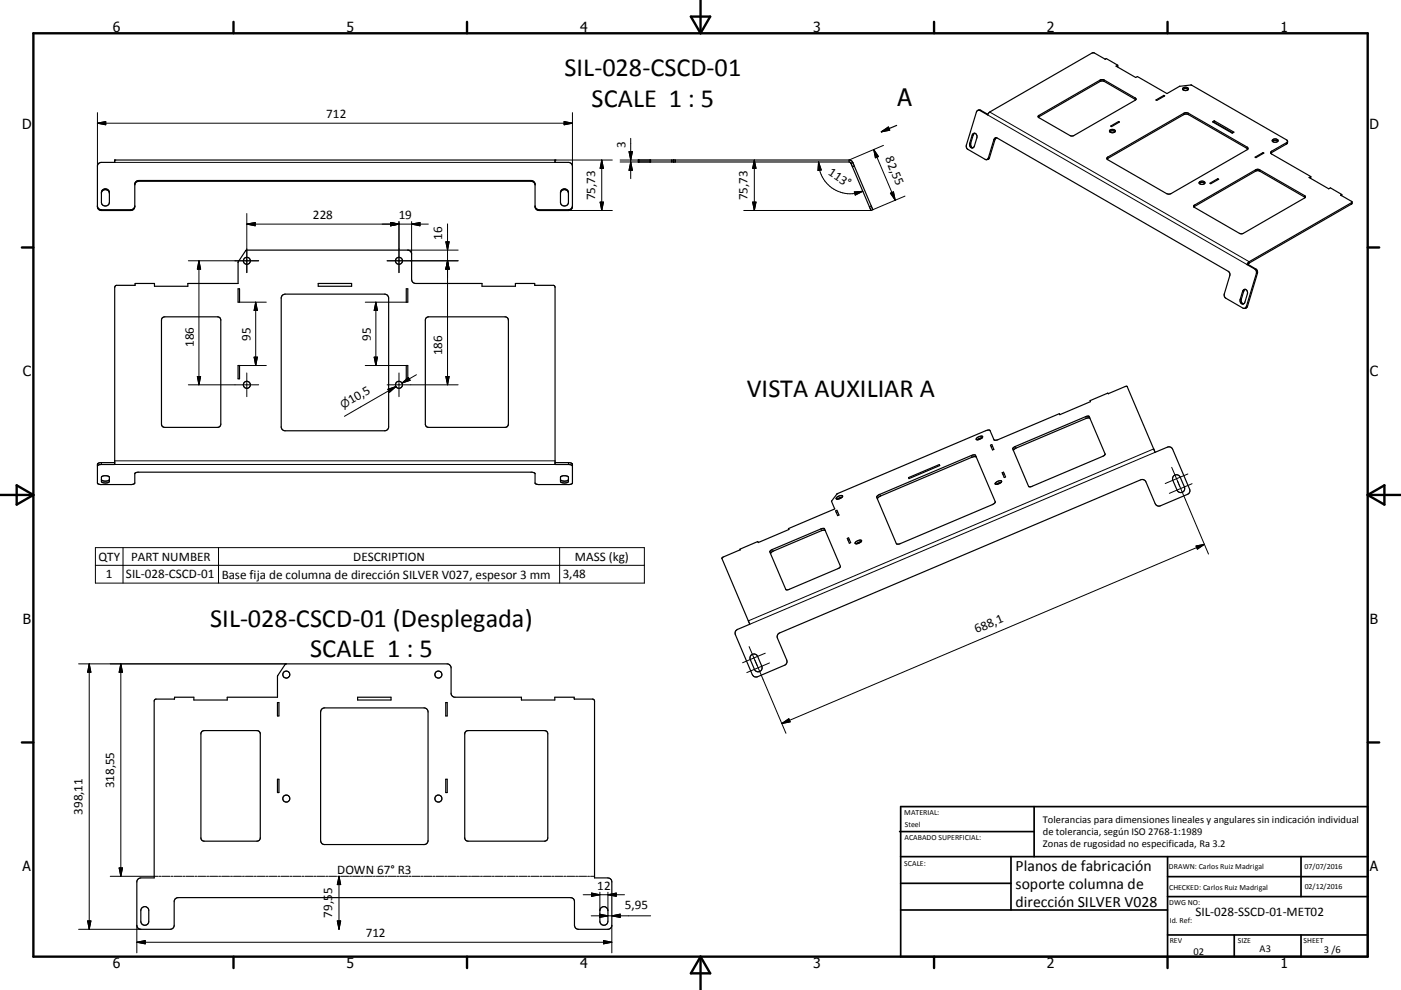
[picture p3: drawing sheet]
<svg xmlns="http://www.w3.org/2000/svg" width="420mm" height="297mm" viewBox="0 0 420 297" stroke-linecap="round" stroke-linejoin="round" font-family="sans-serif">
<g fill="none" stroke="#000" stroke-width=".36">
<path d="M335.1 19.6l-3.4-2-.4 .2-3.2-1.9h-.6l-30.8 17.7-.6 .9-2.7-1.5M335.1 19.6l-.1 .4M335.1 19.6l-.5 .2 5.9 3.4 .5-.2 8.9 5.1 3.7-2.2 3.6-.4 28.7 16.6 .1 .7-.2 .3-4.8 2.9M264.2 39.5l2.1-1.4 .4 .9zM268.8 37.6l-4.6 1.9M292.3 40l-.5 .3-.8 2.7a1.12 1.12 0 0 0 .7 1.3M293.3 33l.8 .1 2 1.2M293.4 33l-.7 .6-3 9.9v.6l.3 .6 5.4 3.1 .5 .1 .4-.6 1.7-5.4 .3-.5h.7l69.3 40 .3 .5 .1 .6-1.7 5.8 .1 .7 .4 .5 5.5 3M311.3 34.7l18.9-10.8 .8 .1 9.6 5.6-.3 .5-18.7 10.7-.8-.1-9.3-5.4-.2-.2zM332.7 39.5a1.19 1.19 0 0 1 1.6 0M332.7 39.1a.84 .84 0 0 1 1-.3 .84 .84 0 0 1 .6 .8 .97 .97 0 0 1-1.6-.4zM333 37.8l2.4-1.3 .2 .1-2.3 1.4z"/>
<path d="M335.4 36.5v.3M340.5 29.9l-9.5-5.5-.8-.1-18.9 10.9M346.6 30l2.3-1.4 .3 .2-2.4 1.3zM348.9 28.6v.3M354.6 26.9a1.19 1.19 0 0 1 1.6 0M354.7 26.4a.84 .84 0 0 1 .9-.3 .84 .84 0 0 1 .6 .8 .97 .97 0 0 1-1.6-.4zM363.5 36.6l.5-.4 5.9 3.5-.5 .3zM364 36.7l-.1 .1M364 36.7l5.6 3.2M364 36.2v.5M32.8 57.7a1.21 1.21 0 0 0-1.3-.8 1.21 1.21 0 0 0-1.1 1.1M32.8 57.8v2.9a1.2 1.2 0 0 1-1.2 1.1 1.2 1.2 0 0 1-1.2-1.1v-2.9a1.2 1.2 0 0 1 1.3-1.1 1.2 1.2 0 0 1 1.1 1.3"/>
<path d="M40.4 55.3v6.8l-.4 .6-.8 .2h-8.8l-.8-.2-.3-.4v-12.9l.8-.7h4.3v-.7h132v.7h4.3l.7 .5 .2 .4v12.4M40.4 55.5l.3-.9 .9-.4h117.6l1 .4 .2 .9M40.4 55.3l.4-.7 .8-.2h117.6l.8 .2 .4 .7v7l.7 .7 9.6 .1 .7-.4 .2-.9M168 58a1.2 1.2 0 0 1 1.2-1.1 1.2 1.2 0 0 1 1.2 1.1M168.3 57.1a1.21 1.21 0 0 1 1.3-.4 1.21 1.21 0 0 1 .8 1.1v2.9a1.2 1.2 0 0 1-1.2 1.1 1.2 1.2 0 0 1-1.2-1.1v-2.9zM201.3 48v.6M201.9 48v.6M255.1 49l6 14.1 .6-.2M255.7 48.7l-.9-.7h-63.4v.6h63.2l.5 .4M255.7 48.7h.1M255.7 48.7l-.6 .3M255.7 48.7l6 14.2"/>
<path d="M291.7 40.2l.1-.1a.89 .89 0 0 1 1 .2 .89 .89 0 0 1 .1 1.1l-.8 2.4a.78 .78 0 0 1-1 .5 .78 .78 0 0 1-.4-1.1zM298.8 41.3l-.5 .6-1.7 5.6-.2 .3-.7 .1M331.9 47.3l23.6-13.5 .8 .2 17.9 10.5-.3 .4-23.4 13.3-.8-.1-17.6-10.2zM359.6 55a1.2 1.2 0 0 1 1.6 0M359.6 54.6a.84 .84 0 0 1 1-.3 .84 .84 0 0 1 .5 .8 1 1 0 0 1-1.6-.4zM362.8 55l2.3-1.4 .3 .2-2.4 1.3zM365.1 53.6v.3M374.1 44.7l-17.8-10.3-.8-.2-23.6 13.5M376.3 47.1l2.4-1.3 .2 .1-2.4 1.4zM378.7 45.8v.3M381.5 42.4a1.18 1.18 0 0 1 1.6 0M381.5 41.9a.91 .91 0 0 1 1-.3 .91 .91 0 0 1 .6 .7 .96 .96 0 0 1-.9 .4 .96 .96 0 0 1-.8-.7z"/>
<path d="M386 42.4l-4.8 3-.2 .6 12 7M391.3 59.3l-13.6-8-.7-.1-.5 .1-18.6 10.8M393 53l-.2 .4M393 53l-.5 .2 5.9 3.4 .5-.2 3.4 1.9M402.3 58.3l-.3 .3 3.3 1.9v.7l-30.8 17.7-.3 .5M402.3 58.3v.4M29.2 61.8l.3 .9 .9 .5 9.1-.1 .8-.6 .1-.7M160.4 61.8l.3 .7 .9 .4h9.1l.7-.4 .2-.4M261.7 62.9h.1M357.9 61.6l18.6-10.7 .5-.1 .7 .1 13.4 7.8 .3 .4-.3 .3-18.3 10.6-.6 .2-.6-.2-13.5-7.8-.2-.2zM373.9 79.4l2.5 1.5 .3 .7-3 10.4-.7 .5M374.2 79.4l2.5 1.4 .3 1-3 10.1-.3 .5-.7 .1"/>
<path d="M374.2 79.4h-.3M405.3 60.7l-30.8 17.8-.6 .9M48.8 95.3l.6-.2h15.8l.8 .3 .2 .6v31.2l-.4 .8-.6 .2h-15.8l-.6-.2-.3-.3-.1-31.7zM71.4 86.6h.4v4.1h-.4zM84.6 88.7l.9-.5h29.8l.9 .5 .3 .7v38.6l-.4 1-.8 .2h-29.8l-.9-.4-.3-.8v-38.6zM95.4 85h10v.9h-10zM121.8 86.6h.5v4.1h-.5zM127.7 95.4l.8-.3h22.9l.8 .3 .2 .6v31.2l-.4 .8-.6 .2h-22.9l-.8-.3-.2-.7v-31.2zM372.8 87a.86 .86 0 0 1 1.1 .1 .86 .86 0 0 1 .1 1.1l-.8 2.4a.78 .78 0 0 1-1 .5 .78 .78 0 0 1-.4-1.1zM373.3 86.8l-.4 .6-.8 2.4a1.06 1.06 0 0 0 .7 1.4M71.4 109.7h.4v3.9h-.4zM121.8 109.7h.5v3.9h-.5z"/>
<path d="M29.2 139.8l.4-.3 .8-.1h4l.1-53.5 .5-.3h5.4l.1-.6h5.8v.9h10v-.9h15.1v-6.4l2.2-3.4 .4-.2 48.5 .1 .6 .4 .3 .5v7.9l.3 .7 .6 .4h20.2v.9h10v-.9h5.8l.1 .6 5.8 .1 .2 .5v53.2h4l1 .1 .2 .3M34.4 138.8h-4l-1.1 .3v6l.8 .3 9.9-.1 .4-.4v-2.9l.9-.3h118.2l.9 .3v2.9l.5 .4 9.8 .1 .8-.3 .1-5.9-1.2-.4h-4M292.7 137.1l-.3-.1-1 .2-27.4 11.6-.7 .4-.2 .5M292.9 131.4l.3-.3a1.06 1.06 0 0 1 1.4 0 1.64 1.64 0 0 1-1.9 .7zM294.5 131.3l-1.5 .7M297 133.6l.4-.2 .6 1.4-.4 .2zM297.6 133.9l-.4 .2M303.7 134.4l.7-.5 21.1-8.9 .9-.2 4.9 11.5-.8 .6-21.8 9.2-.3-.2-4.8-11.2zM326.8 125.5h-1.1l-21.1 9-.8 .7M30.4 143.9a1.72 1.72 0 0 0 2.4 0M30.5 143l.3-.2a1.7 1.7 0 0 1 2 .4v1.2a1.72 1.72 0 0 1-2.4 0zM168 143.9a1.72 1.72 0 0 0 2.4 0"/>
<path d="M168.1 143l.4-.2a1.7 1.7 0 0 1 1.9 .4v1.2a1.72 1.72 0 0 1-2.4 0zM247.4 159.2h-1.1l-14.5 6.2-.8 .7M249.3 150.3v.1M250.5 153.3l.4-.2 .6 1.4-.4 .2zM250.9 149.2l.3-.3a.98 .98 0 0 1 1.4 0l-.6 .6a.81 .81 0 0 1-1.3 0zM251.1 153.6l-.4 .2M252.5 149.2l-1.4 .6M263.1 148.7l28.1-12 .9-.2 .4 .1 5.9 14-.9 .8-27.5 11.6-.9 .3-.4-.2-5.9-13.9zM272.4 143.3l9.2-3.9 .1 .3-9.2 3.9zM298.5 144.8l.6-.4a.64 .64 0 0 1 .6-.3 .64 .64 0 0 1 .6 .5l-.7 .5a.83 .83 0 0 1-1.3-.1zM300.1 144.7l-1.4 .6M300.5 141.8l.4-.1 .6 1.4-.4 .2z"/>
<path d="M301.1 142.2l-.4 .1M351.8 142.8a1.2 1.2 0 0 1 2 .4l1.3 2.9a1.2 1.2 0 0 1-.6 1.6 1.2 1.2 0 0 1-1.6-.7l-1.4-3.2zM216.6 167.3l5.3-2.3v-.2l5.3-2.3 .1 .3 9.2-3.9-.1-.3 13.9-5.9-1-2.3 1.7-2.3 44.5-18.9 1.3-.1 1.2 2.9h1l18.6-7.9 .1 .3 9.2-3.9-.1-.3 5.3-2.3 .2 .2 5.3-2.2 .3 .1 8.4 19.7 4-1.6 1 .2 5.4 12.7-.1 .8-.6 .5-8.6 3.5-.9-.4-3.1-7-.6-.5h-.8l-108.3 46-.6 .5-.1 .8 2.9 6.8-.1 1-.6 .6-8.3 3.5-.8-.1-.6-.6-5.1-12.2v-.6l.5-.6 3.9-1.7-8.4-19.8zM230.9 165.3l.7-.4 14.5-6.2 .9-.2 5 11.5-.8 .6-14.6 6.2-.9 .1-4.9-11.3zM254 161.5l.4-.1 .6 1.4-.4 .2zM254.6 161.9l-.4 .1M256.4 162.7l.5-.4a.99 .99 0 0 1 1.4 0l-.6 .6a.79 .79 0 0 1-1.3-.1zM258.2 162.5l-1.5 .7M225.1 196.6a1.2 1.2 0 0 1 2.1 .3l1.2 3a1.2 1.2 0 0 1-.6 1.6 1.2 1.2 0 0 1-1.6-.7l-1.3-3.2zM46.5 209.8l5.7-.1 .1-.5h5.8v.8h10v-.8h15.1v-6.4l2.3-3.5 .3-.1h48.5l.7 .4 .2 .5v7.9l.3 .7 .7 .5h20.1v.8h10v-.8h5.8l.1 .5 5.8 .1 .2 .5v53.1h4l.6 .1 .5 .6v14l-.3 .4-.8 .3h-8.8l-.7-.3-.5-.9v-7.4l-.4-.6-.8-.3h-117.6l-.7 .3-.5 .6v7.4l-.4 .9-.8 .3-9.3-.1-.4-.4-.3-.7v-13.3l.5-.6 .7-.3h4v-53.1zM60.5 219.5l.7-.3h15.8l.7 .2 .2 .3 .1 31.7-.5 .9-16.3 .1-.6-.2-.3-.4-.1-31.6zM83.2 210.8h.4v4h-.4z"/>
<path d="M96.6 212.6l.7-.2h29.8l1 .4 .2 .8v38.6l-.4 .9-.8 .3h-29.8l-.9-.5-.3-.7v-38.6zM107.2 209.2h10v.8h-10zM133.6 210.8h.5v4h-.5zM139.6 219.5l.7-.3h22.9l.8 .3 .2 .7v31.2l-.3 .8-.7 .2h-22.9l-.7-.4-.3-.6v-31.2zM83.2 233.8h.4v4h-.4zM133.6 233.8h.5v4h-.5zM42.5 272.5a1.19 1.19 0 0 1 1.3-.4 1.19 1.19 0 0 1 .8 1.1v3.2a1.19 1.19 0 0 1-1.2 1.2 1.19 1.19 0 0 1-1.2-1.2v-3.2zM180.1 272.5a1.21 1.21 0 0 1 1.3-.4 1.21 1.21 0 0 1 .9 1.1v3.2a1.21 1.21 0 0 1-1.2 1.2 1.21 1.21 0 0 1-1.3-1.2v-3.2z"/>
<circle cx="74" cy="78.2" r="1.05"/>
<circle cx="119.6" cy="78.3" r="1.05"/>
<circle cx="74" cy="115.4" r="1.05"/>
<circle cx="119.6" cy="115.5" r="1.04"/>
<circle cx="85.8" cy="202.4" r="1.05"/>
<circle cx="131.4" cy="202.4" r="1.05"/>
<circle cx="85.8" cy="239.6" r="1.05"/>
<circle cx="131.4" cy="239.6" r="1.06"/>
</g>
<g fill="none" stroke="#000" stroke-width=".3">
<path d="M29.2 37h142.4M29.2 37l2.5-.5v.9zM29.2 33.8v16M169.1 36.5l2.5 .5-2.5 .4zM171.6 33.8v16M294.1 33.1h-.4M296.1 34.5l77.8 44.9M296.7 33.6l77.8 44.9v.4M311.5 34.6v.4M329.9 24v.4M331 24v.4M340.3 29.4v.4"/>
<path d="M354.9 34v.4M356.3 34v.4M34.4 48.7h132M41.6 54.2v.2M159.2 54.2v.2M166.4 48h17.2M180.4 48v15.2M180.4 48l.5 2.5h-1zM185.9 48h9.2v.6h-9.2M188.6 45.5h1l-.5 2.5zM189.1 41.5v12.1M189.1 48.6l.5 2.5h-1z"/>
<path d="M191.5 48v.6M194.8 48v.6M201.8 48v.6M202.5 48v.6M226.2 48l.5 2.5h-1.1zM226.2 48v15.2M245.4 48.6a9.7 9.7 0 0 0 1.9 5.7 9.5 9.5 0 0 0 9 3.7l2.4-.6M245.4 48.6l.8 2.4-1 .1zM256.1 49.8l-.5 .3M256.1 57.6l2.6-.2-2.3 1.1zM261.9 44.9l6.5 15.2M261.9 44.9l1.5 2.1-.9 .3z"/>
<path d="M264.9 43.6l-10.3 4.4v.6M267 58l.9-.4 .5 2.5zM271.3 58.8l-9.6 4.1M291 43h-.3M291.8 40.5l-.3 .1M296.7 47.3h-.4M298.3 41.9h-.3M332.1 47.1v.4M373.9 44.1v.4M376.5 50.9v.4M377.7 50.9v.4M381.2 45.4v.4"/>
<path d="M385.7 42.8v.4M391.1 58.7v.4M402 58.5v.1M30.4 62.9v.3M39.2 62.9v.3M56.5 78.2h21M59.6 78.2l.6 2.6h-1zM59.6 78.2v37.2M74 64.1v17.7M74 67.2h54.4M74 67.2l2.5-.4v.9zM116.1 78.2h21.3"/>
<path d="M117.1 66.8l2.5 .4-2.5 .5zM119.6 66.5v15.3M122.2 75h15.2M123.4 67.2l2.5-.4v.9zM123.4 66.5v9.7M133.7 72.5h1l-.5 2.5zM134.2 67.2v48.2M134.2 78.2l.5 2.6h-1zM161.6 62.9v.3M170.4 62.9v.3h13.2M179.9 60.6h1l-.5 2.6zM223 63.2h38.1"/>
<path d="M225.6 60.6h1.1l-.5 2.6zM261.2 61.8l-.5 .2M358.1 61.5v.5M405.2 60.8v.4M71.8 90.7h8M76.7 90.7v19M76.7 90.7l.5 2.4h-1zM109.5 90.7h12.3M112.7 90.7l.5 2.4h-1zM112.7 90.7v19M372.1 89.8h-.3M372.9 87.4h-.3"/>
<path d="M374 91.9l-.3 .1M376.5 80.7l-.3 .1M377 82l-.3 .1M56.5 115.4h21M59.2 113h1l-.6 2.4zM71.8 109.7h8M74 111.9v7.1M76.2 107.1h1l-.5 2.6zM109.5 109.7h12.3M112.2 107.1h1l-.5 2.6zM116.1 115.4h21.3M116.3 116.8l2.4-.8-1.9 1.7z"/>
<path d="M118.7 116l-15.4 8.9M119.6 111.9v7.1M120.5 114.9l1.9-1.7 .5 .9zM124.9 112.4l-4.4 2.5M133.7 113h1l-.5 2.4zM30.4 138.8v.6M34.4 139.4h132M34.4 138.3h132M170.4 138.8v.6M291.2 136.7l.2 .5M304.4 133.9l.2 .6M325.5 125l.2 .5"/>
<path d="M345.9 134.7l-121.5 51.6M346.3 135.7l-121.5 51.6M246.1 158.7l.2 .5M263.8 148.3l.2 .5M351.3 140.2l1.4 3.4M352.7 143.6l-3.4 1.5M352.7 143.6l1 2.3M353 144.3l9.3 21.9M356.1 142.2l-3.4 1.4M357.4 145.1l-6.8 2.9M28.6 164.3h164.6v10.6h-164.6zM28.6 169.6h164.6"/>
<path d="M36.9 164.3v10.6M65.5 164.3v10.6M167.8 164.3v10.6M231.6 164.9l.2 .5M358.6 163.8l2.5-.5-2.1 1.5zM361.1 163.3l-126.7 53.8M23.6 199.2h62.2M26.7 199.2v79.6M26.7 199.2l.6 2.5h-1zM36.2 199.2l.5 2.5h-1zM36.2 199.2v63.7M224.6 194l1.4 3.4"/>
<path d="M226 197.4l9.6 22.6M226 197.4l-3.4 1.4M229.4 196l-3.4 1.4M230.7 198.9l-6.8 2.9M234.4 217.1l2.1-1.5 .4 1zM23.6 278.8h18.6M26.3 276.3h1l-.6 2.5zM33 262.9h14.4M35.7 260.4h1l-.5 2.5zM41 277.6v8.3M47.7 262.9h.6M48.6 262.9h2.4"/>
<path d="M51.3 262.9h.6M52.2 262.9h2.4M54.8 262.9h.7M55.7 262.9h2.4M58.4 262.9h.6M59.3 262.9h2.4M62 262.9h.6M62.9 262.9h2.4M65.6 262.9h.5M66.5 262.9h2.3M69.1 262.9h.6M70 262.9h2.4"/>
<path d="M72.7 262.9h.6M73.6 262.9h2.4M76.3 262.9h.5M77.1 262.9h2.4M79.8 262.9h.6M80.7 262.9h2.4M83.4 262.9h.6M84.3 262.9h2.4M87 262.9h.6M87.8 262.9h2.4M90.5 262.9h.6M91.4 262.9h2.4"/>
<path d="M94.1 262.9h.6M95 262.9h2.4M97.7 262.9h.6M98.6 262.9h2.3M101.1 276.3h1l-.5 2.5zM101.2 262.9h.6M101.6 262.9v15.9M101.6 262.9l.5 2.5h-1zM102.1 262.9h2.4M104.8 262.9h.6M105.7 262.9h2.4M108.4 262.9h.6"/>
<path d="M109.3 262.9h2.3M111.9 262.9h.6M112.8 262.9h2.4M115.5 262.9h.6M116.4 262.9h2.4M119.1 262.9h.6M120 262.9h2.3M122.6 262.9h.6M123.5 262.9h2.4M126.2 262.9h.6M127.1 262.9h2.4M129.8 262.9h.6"/>
<path d="M130.7 262.9h2.4M133.3 262.9h.6M134.2 262.9h2.4M136.9 262.9h.6M137.8 262.9h2.4M140.5 262.9h.6M141.4 262.9h2.4M144.1 262.9h.5M144.9 262.9h2.4M147.6 262.9h.6M148.5 262.9h2.4M151.2 262.9h.6"/>
<path d="M152.1 262.9h2.3M154.7 262.9h.6M155.6 262.9h2.4M158.3 262.9h.6M159.2 262.9h2.4M161.9 262.9h.6M162.8 262.9h2.4M165.4 262.9h.7M166.3 262.9h2.4M169 262.9h.6M169.9 262.9h2.4M172.6 262.9h.6"/>
<path d="M173.5 262.9h2.4M174.8 268.4h12.4M176.2 262.9h.5M177.1 262.9h1.1M177.3 274.8h17.8M177.4 267.9l2.4 .5-2.4 .5zM179.7 274.3l2.6 .5-2.6 .4zM179.8 267.7v5.5M182.3 268.4l2.5-.5v1zM182.3 267.7v5.5M183.4 277.6v8.3M183.4 274.8l2.5-.5v.9z"/>
<path d="M41 282.7h142.4M41 282.7l2.5-.5v1zM180.9 282.2l2.5 .5-2.5 .5z"/>
</g>
<g fill="#000">
<circle cx="34.4" cy="48" r=".18"/>
<circle cx="166.4" cy="48" r=".18"/>
<circle cx="191.4" cy="48.6" r=".18"/>
<circle cx="191.4" cy="48" r=".18"/>
</g>
<g fill="none" stroke="#000" stroke-width=".71">
<path d="M10 10h400v277h-400zM70 6.6v3.4M140 6.6v3.4M207.1 5h5.8l-2.9 5zM210 0v10M280 6.6v3.4M350 6.6v3.4M6.6 74.2h3.4M410 74.2h3.5M0 148.5h10M5 145.6l5 2.9-5 2.9zM410 148.5h10.1"/>
<path d="M410 148.5l5.1-2.9v5.8zM6.6 222.7h3.4M410 222.7h3.5M70 287v3.4M140 287v3.4M210 287v10M210 287l2.9 5h-5.8zM280 287v3.4M350 287v3.4"/>
</g>
<g fill="none" stroke="#000" stroke-width=".51">
<path d="M269.7 249.5h40.3M270 242h140v45h-140zM270 257h140M303.1 257v16M310 242v15M350 257v30M390.1 257v12M270 265h33.1M270 273h80M350 269h60M350 263h60M350 280.5h60"/>
<path d="M370 280.5v6.5M390.1 280.5v6.5"/>
</g>
<path d="M264.2 39.5l2.1-1.4 .4 .9z" fill="#000" stroke="#000" stroke-width=".36"/>
<g fill="#000" stroke="#000" stroke-width=".3">
<path d="M29.2 37l2.5-.5v.9zM169.1 36.5l2.5 .5-2.5 .4zM180.4 48l.5 2.5h-1zM188.6 45.5h1l-.5 2.5zM189.1 48.6l.5 2.5h-1zM226.2 48l.5 2.5h-1.1zM245.4 48.6l.8 2.4-1 .1zM256.1 57.6l2.6-.2-2.3 1.1zM261.9 44.9l1.5 2.1-.9 .3zM267 58l.9-.4 .5 2.5zM74 67.2l2.5-.4v.9zM117.1 66.8l2.5 .4-2.5 .5z"/>
<path d="M123.4 67.2l2.5-.4v.9zM133.7 72.5h1l-.5 2.5zM179.9 60.6h1l-.5 2.6zM225.6 60.6h1.1l-.5 2.6zM59.6 78.2l.6 2.6h-1zM76.7 90.7l.5 2.4h-1zM112.7 90.7l.5 2.4h-1zM134.2 78.2l.5 2.6h-1zM59.2 113h1l-.6 2.4zM76.2 107.1h1l-.5 2.6zM112.2 107.1h1l-.5 2.6zM116.3 116.8l2.4-.8-1.9 1.7z"/>
<path d="M120.5 114.9l1.9-1.7 .5 .9zM133.7 113h1l-.5 2.4zM358.6 163.8l2.5-.5-2.1 1.5zM26.7 199.2l.6 2.5h-1zM36.2 199.2l.5 2.5h-1zM234.4 217.1l2.1-1.5 .4 1zM26.3 276.3h1l-.6 2.5zM35.7 260.4h1l-.5 2.5zM101.1 276.3h1l-.5 2.5zM101.6 262.9l.5 2.5h-1zM177.4 267.9l2.4 .5-2.4 .5zM179.7 274.3l2.6 .5-2.6 .4z"/>
<path d="M182.3 268.4l2.5-.5v1zM183.4 274.8l2.5-.5v.9zM41 282.7l2.5-.5v1zM180.9 282.2l2.5 .5-2.5 .5z"/>
</g>
<g font-size="7.9">
<text x="169.2" y="22.9">SIL-028-CSCD-01</text>
<text x="177.4" y="32">SCALE 1 : 5</text>
<text x="223.9" y="119.1">VISTA AUXILIAR A</text>
<text x="63" y="188">SIL-028-CSCD-01 (Desplegada)</text>
<text x="93" y="197">SCALE 1 : 5</text>
</g>
<text font-size="7.2" x="269.1" y="31.8">A</text>
<g font-size="4.7">
<text x="304.5" y="261.2">Planos de fabricación</text>
<text x="304.5" y="266.6">soporte columna de</text>
<text x="304.5" y="272">dirección SILVER V028</text>
</g>
<g font-size="4.2">
<text x="33.9" y="9.6">6</text>
<text x="103.9" y="9.6">5</text>
<text x="173.9" y="9.6">4</text>
<text x="243.8" y="9.6">3</text>
<text x="313.9" y="9.6">2</text>
<text x="383.9" y="9.6">1</text>
<text x="6.7" y="38.7">D</text>
<text x="410.5" y="38.7">D</text>
<text x="6.9" y="112.9">C</text>
<text x="410.7" y="112.9">C</text>
<text x="6.9" y="187.1">B</text>
<text x="410.7" y="187.1">B</text>
<text x="6.8" y="261.4">A</text>
<text x="410.7" y="261.4">A</text>
<text x="33.9" y="290.4">6</text>
<text x="103.9" y="290.4">5</text>
<text x="173.9" y="290.4">4</text>
<text x="243.8" y="290.4">3</text>
<text x="313.9" y="290.4">2</text>
<text x="383.9" y="290.4">1</text>
</g>
<g font-size="3.9">
<text x="97.8" y="35.5">712</text>
<text x="187.5" y="44.3" transform="rotate(-90 187.5 44.3)">3</text>
<text x="265.3" y="47.5" transform="rotate(67 265.3 47.5)">82,55</text>
<text x="248.1" y="52.3" transform="rotate(33 248.1 52.3)">113°</text>
<text x="93.8" y="65.7">228</text>
<text x="119.5" y="65.7">19</text>
<text x="178.4" y="60.1" transform="rotate(-90 178.4 60.1)">75,73</text>
<text x="224.1" y="60.1" transform="rotate(-90 224.1 60.1)">75,73</text>
<text x="132.6" y="72" transform="rotate(-90 132.6 72)">16</text>
<text x="58.1" y="104.1" transform="rotate(-90 58.1 104.1)">186</text>
<text x="75.1" y="102.2" transform="rotate(-90 75.1 102.2)">95</text>
<text x="111.2" y="102.2" transform="rotate(-90 111.2 102.2)">95</text>
<text x="132.6" y="106.6" transform="rotate(-90 132.6 106.6)">186</text>
<text x="105.3" y="121.2" transform="rotate(-30 105.3 121.2)">10,5</text>
<text x="29.5" y="168.2">QTY</text>
<text x="31.7" y="173.5">1</text>
<text x="37.8" y="173.5">SIL-028-CSCD-01</text>
<text x="39.3" y="168.2">PART NUMBER</text>
<text x="66.5" y="173.7">Base fija de columna de dirección SILVER V027, espesor 3 mm</text>
<text x="105.9" y="168.2">DESCRIPTION</text>
<text x="168.7" y="173.5">3,48</text>
<text x="172.4" y="168.3">MASS (kg)</text>
<text x="292.8" y="190" transform="rotate(-23 292.8 190)">688,1</text>
<text x="34.2" y="236.5" transform="rotate(-90 34.2 236.5)">318,55</text>
<text x="24.7" y="244.4" transform="rotate(-90 24.7 244.4)">398,11</text>
<text x="101.1" y="262.1">DOWN 67° R3</text>
<text x="99.6" y="268.3" transform="rotate(-90 99.6 268.3)">5</text>
<text x="179.1" y="266.9">12</text>
<text x="99.6" y="275.3" transform="rotate(-90 99.6 275.3)">79,5</text>
<text x="187.4" y="272.6">5,95</text>
<text x="358.4" y="274.9">SIL-028-SSCD-01-MET02</text>
<text x="109.6" y="281.2">712</text>
</g>
<text font-size="3.3" x="102.9" y="122.7" transform="rotate(-30 102.9 122.7)">⌀</text>
<g font-size="3.1">
<text x="312.7" y="246.8">Tolerancias para dimensiones lineales y angulares sin indicación individual</text>
<text x="312.7" y="250.4">de tolerancia, según ISO 2768-1:1989</text>
<text x="312.7" y="254">Zonas de rugosidad no especificada, Ra 3.2</text>
<text x="357.8" y="286.5">02</text>
<text x="377.6" y="285.6">A3</text>
<text x="396.9" y="285.9">3 /6</text>
</g>
<g font-size="2.4">
<text x="271.1" y="244.4">MATERIAL:</text>
<text x="271.2" y="252">ACABADO SUPERFICIAL:</text>
<text x="271.3" y="248">Steel</text>
<text x="271.1" y="259.7">SCALE:</text>
<text x="350.4" y="260.8">DRAWN: Carlos Ruiz Madrigal</text>
<text x="391.1" y="260.6">07/07/2016</text>
<text x="350.5" y="266.9">CHECKED: Carlos Ruiz Madrigal</text>
<text x="391.2" y="266.7">02/12/2016</text>
<text x="350.5" y="271.4">DWG NO:</text>
<text x="350.7" y="276.9">Id. Ref:</text>
<text x="350.7" y="282.8">REV</text>
<text x="371.1" y="282.9">SIZE</text>
<text x="390.8" y="283">SHEET</text>
</g>
</svg>
